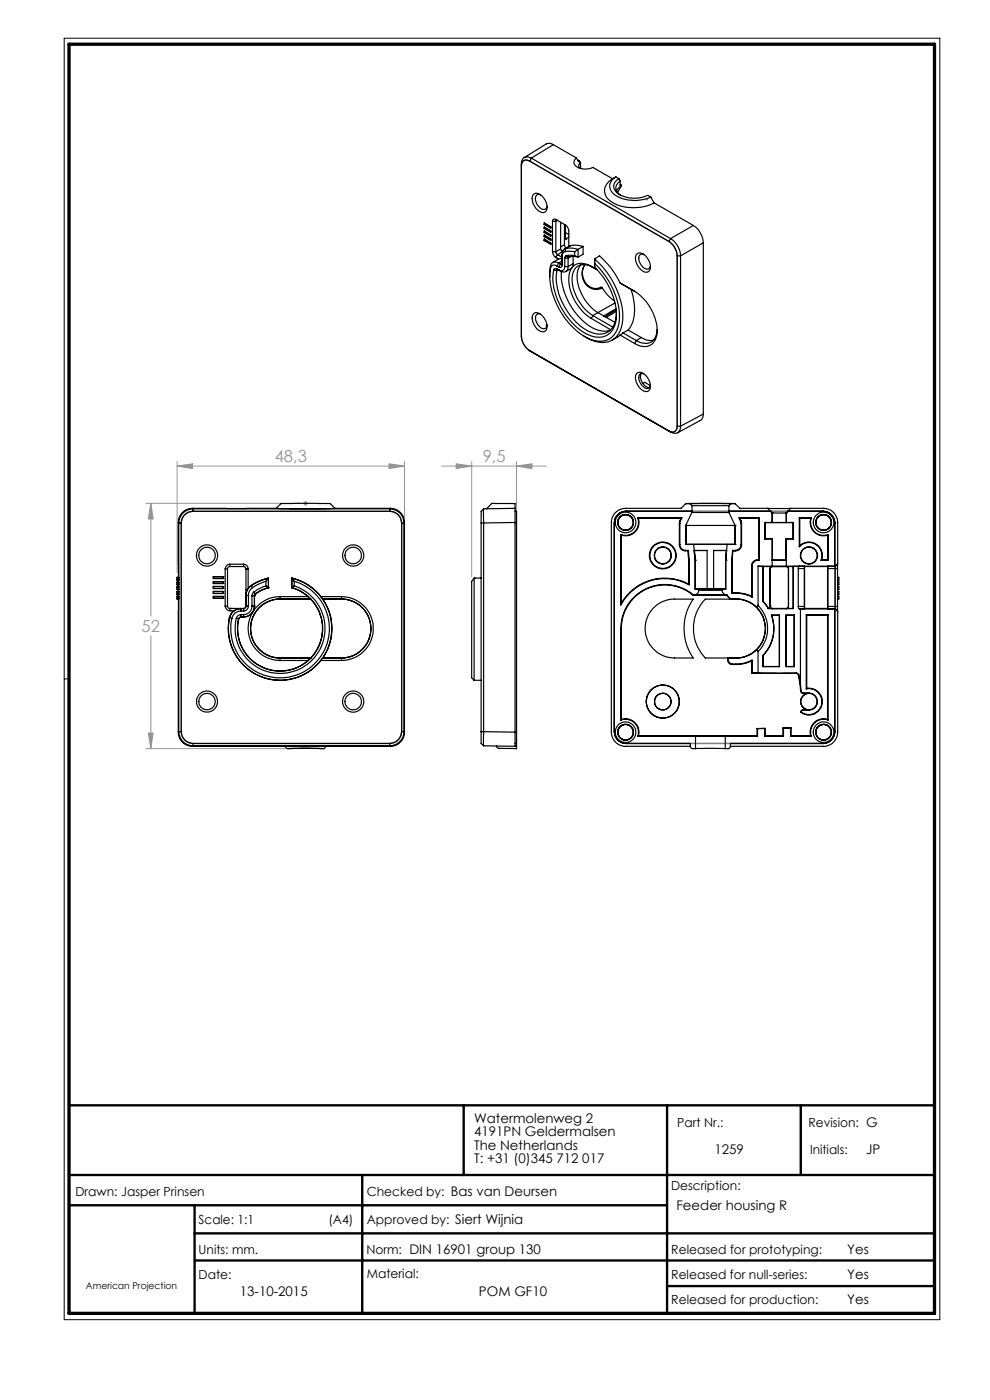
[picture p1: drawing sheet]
<svg xmlns="http://www.w3.org/2000/svg" width="210mm" height="297mm" viewBox="0 0 210 297" stroke-linecap="round" stroke-linejoin="round" font-family="sans-serif">
<path d="M13.6 8.1h185.8v271.9h-185.8zM14.6 144h-1" fill="none" stroke="#000" stroke-width=".21"/>
<path d="M14.6 234.5h183.6M98.4 234.5v14.8M141.5 234.5v44.1M169.9 234.5v14.8M14.6 249.3h183.6M14.6 255.7h126.9M41.3 255.7v22.9M76.8 249.3v29.3M41.3 261.7h156.9M41.4 267.4h156.8M141.5 272.8h56.7" fill="none" stroke="#000" stroke-width=".5"/>
<path d="M14.6 9.4h183.6v269.2h-183.6z" fill="none" stroke="#000" stroke-width=".7"/>
<g fill="none" stroke="#959595" stroke-width=".21">
<path d="M37.6 98.9l3.3-.5v1zM37.6 97.9v23.6M37.6 98.9h48.2M82.5 98.4l3.3 .5-3.3 .5zM85.8 97.9v12M93.7 98.9h22.2M96.8 98.4l3.2 .5-3.2 .5zM100 97.9v24.4M109.6 98.9l3.3-.5v1zM109.6 97.9v12.1M31 106.8h32.8M32 106.8v23.9"/>
<path d="M32 106.8l.5 3.3h-1zM64.3 106.8h1M64.5 106.4l.7 .7M64.8 106.3v1M65.2 106.4l-.7 .7M32 134.9v23.9M31 158.8h29.7M31.5 155.5h1l-.5 3.3z"/>
</g>
<path d="M111 34.1l.6-.2 .8 .3 29.5 17a3.9 3.9 0 0 1 1.8 3.1v36.1l-.2 .6-.3 .5-.6 .2-.7-.3-29.5-17a3.9 3.9 0 0 1-1.8-3.1v-36.1l.1-.6zM137.3 42.3l-.2 .1M39 109.4l.9-.7 1-.2h41.8a2.5 2.5 0 0 1 2.5 2.4v44.3a2.57 2.57 0 0 1-2.5 2.5h-41.8a2.51 2.51 0 0 1-2.4-2.5v-44.3l.1-.8zM68.7 108.3h.1M109.3 108.3h.3M131.2 109l.8-.4 .8-.1h41.8a2.45 2.45 0 0 1 2.5 2.4v44.3a2.57 2.57 0 0 1-2.5 2.5h-41.8a2.5 2.5 0 0 1-2.5-2.5v-44.3l.3-1zM146.8 108.3h.1" fill="none" stroke="#808080" stroke-width=".25"/>
<g fill="#959595">
<path d="M31.5 155.5h1l-.5 3.3zM32 106.8l.5 3.3h-1z"/>
<path d="M37.6 98.9l3.3-.5v1zM82.5 98.4l3.3 .5-3.3 .5zM96.8 98.4l3.2 .5-3.2 .5zM109.6 98.9l3.3-.5v1z"/>
</g>
<g fill="none" stroke="#808080" stroke-width=".25">
<path d="M111 34.1l.9-.1 .5 .2 29.5 17a3.9 3.9 0 0 1 1.8 3.1l-.2 36.7a1.05 1.05 0 0 1-1.6 .4l-29.5-17a3.9 3.9 0 0 1-1.8-3.1v-36.1l.1-.6zM137.3 42.3l-.2 .1M39 109.4l1.2-.8 .7-.1h41.8a2.5 2.5 0 0 1 2.5 2.4v44.3a2.57 2.57 0 0 1-2.5 2.5h-41.8a2.51 2.51 0 0 1-2.4-2.5v-44.3l.1-.8zM68.7 108.3h.1M109.3 108.3h.3M130.3 110.9v44.3M132.8 108.5h41.8M132.8 108.5a2.5 2.5 0 0 0-2.5 2.4M146.8 108.3h.1M174.6 108.5a2.45 2.45 0 0 1 2.5 2.4M174.6 108.5a2.48 2.48 0 0 1 2.5 2.4M177.1 110.9v44.3"/>
<path d="M130.3 155.2a2.5 2.5 0 0 0 2.5 2.5M132.8 157.7h41.8M177.1 155.2a2.57 2.57 0 0 1-2.5 2.5M177.1 155.2a2.53 2.53 0 0 1-2.5 2.5"/>
</g>
<g fill="none" stroke="#000" stroke-width=".25">
<path d="M112.4 34.2a1.09 1.09 0 0 0-1.3-.1 1.09 1.09 0 0 0-.5 1.1M112.4 34.2l29.5 17M112.7 33.5a1.3 1.3 0 0 0-1.5-.1 1.3 1.3 0 0 0-.6 1.4v36.5a3.9 3.9 0 0 0 1.8 3.1M112.7 33.5l29.5 17.1M112.7 33.5l-.3 .7M117.4 30.7l-.6-.3h-.7l-4.9 3M117.4 30.7l4.9 2.8M117.4 30.7l-4.7 2.8M122.3 33.5a1.15 1.15 0 0 0-.5 1.3 1.15 1.15 0 0 0 1 .8l1.3 .3 1.7-.4 4.1 2.4M122.3 33.5l.4 .8 .1-.1M122.5 33.9l.4 .2M122.8 34.2l.3 .4"/>
<path d="M122.9 34.1l-.1 .1M122.9 34.1l.3 .5M123.1 34.6a.63 .63 0 0 0-.2 1.1M123.2 34.6h-.1M123.2 34.6v1.1M129.9 37.9a2.84 2.84 0 0 0-1.5 3.4 5.7 5.7 0 0 0 5.1 2.7 9.5 9.5 0 0 0 5.2-1M130.6 37.5a2.15 2.15 0 0 0-1.3 2 2.15 2.15 0 0 0 1.4 2 8.4 8.4 0 0 0 7.3 .3M130.6 37.5l-.7 .4M130.6 37.5l.7 .4M131.3 37.9a1.83 1.83 0 0 0-1.1 1.8 1.83 1.83 0 0 0 1.2 1.6 7 7 0 0 0 6 .1l.6 .4M131.3 37.9l.3 .5M131.6 38.4a1.63 1.63 0 0 0-1 1.5 1.63 1.63 0 0 0 1 1.5"/>
<path d="M131.6 38.4v1l.2-.1M131.6 39.2l.2 .1M131.8 39.5l-.6 .4-.4 .6M131.8 39.5l-.8 1.3M131.8 39.3v.2M113.1 41.3a1.46 1.46 0 0 1 2.2 .6 2.39 2.39 0 0 1 .3 3.1 1.94 1.94 0 0 1-2.3-1.4 2.28 2.28 0 0 1-.2-2.3zM114.7 41.3a.78 .78 0 0 0-1 .2 .78 .78 0 0 0-.1 .9 2.17 2.17 0 0 0 2 2l.4-.3v-.4M115.4 47.3l1.4 .8v.3l-1.4-.8zM115.4 48.2l1.4 .8v.3l-1.4-.8zM115.4 49l1.4 .8v.3l-1.4-.8zM115.4 49.8l1.4 .9v.3l-1.4-.8zM115.4 50.7l1.4 .8v.4l-1.4-.9z"/>
<path d="M115.6 47.5l1.2 .8M115.6 47.4v.1M115.6 48.2v.2M115.6 49.1v.1M115.6 49.9v.2M115.6 50.8v.1M115.6 47.5l-.2 .1M115.6 48.4l1.2 .7M115.6 48.4l-.2 .1M115.6 49.2l1.2 .8M115.6 49.2l-.2 .1M115.6 50.1l1.2 .7"/>
<path d="M115.6 50.1l-.2 .1M115.6 50.9l1.2 .8M115.6 50.9l-.2 .1M116.8 56.4l-.2 2.3M116.8 56.4v.5M117.2 47l.2-.5 .5 .1 2 1.1 .5 .6 .2 .6v3.4M117.2 53.4l.2 .7 .5 .5M117.2 47v6.4M117.2 47h.7M117.2 53.4h.7M117.4 57.3l.7 .1M117.9 53.4l.4 .6"/>
<path d="M117.9 54.6l.6 .4M117.9 47v6.4M118 46.7h.2l-.3 .3zM118.1 56.4a.81 .81 0 0 0-.8-.1 .81 .81 0 0 0-.5 .6M118.1 57l.4 .3M118.1 57h-.4l-.3 .3M118.1 57.4a13.2 13.2 0 0 0 4.7 11.5 6 6 0 0 0 5.8 1.7 4.3 4.3 0 0 0 2.1-4.1M118.1 56.4l.4 .3M118.1 57l.8 .5M118.3 54l.9 .6M118.3 54l-.4 .6M118.4 57.2l-.3 .2"/>
<path d="M118.5 55l-1.3 .7M118.5 55.8a1.04 1.04 0 0 0-1.7 .6M118.5 57.3l.4 .2M118.5 57.3l-.2-.1-.2 .2M118.5 55.8l.4 .2M118.5 55.8l-.4 .6M118.9 56l.3-.2-.1 .3zM118.9 56l-.4 .7M118.9 52.8l-1 .6M118.9 52.8l.3 .5 .3-.2M118.9 47.2v5.6M119.1 57.6a13.5 13.5 0 0 0 7.2 12.2 4.2 4.2 0 0 0 3.1 .3"/>
<path d="M119.2 54.8l-.7 .2M119.2 55.3l-.7 .5M119.3 53.4l-1 .6M119.7 51.9l.3 .8M119.7 47.6v4.3M119.7 51.9l-.8 .5M119.8 56.5a.79 .79 0 0 1-.4 .9 .79 .79 0 0 1-.9-.1M119.8 54.7v1.8M119.8 54.7h.7M119.8 56.5h.7M119.9 53.4a.9 .9 0 0 0-.7 1M119.9 53.4l1.2-.1 .8 .1"/>
<path d="M119.9 50.5l.1 .2h.2M119.9 47.8v2.7M119.9 49.4l.7 .3M119.9 50.5l.3 .2M120 52.7a1.18 1.18 0 0 0-.8 1.3v2.2a.44 .44 0 0 1-.2 .5 .44 .44 0 0 1-.5 0M120 52.7a4.9 4.9 0 0 1 2.6 .2M120 52.7l-.1 .7M120.1 54.3l-.3 .4M120.1 54.3l.5 .2M120.5 56.5a.99 .99 0 0 1-.5 1.1 .99 .99 0 0 1-1.1-.1M120.5 54.7v1.8M120.6 54.5l1-.1 1 .1"/>
<path d="M120.6 50.2l-.4 .5M120.6 54.5l-.1 .2M121.1 52.1l.9-.1 1.7 .3M121.1 52.1l-.3 .1M121.1 54.4l-.6 .3M121.1 52.1l-1.3 .7M121.6 55.9l-.1 .6-.3 .4-1.2 .7M121.6 54.4v1.5M121.6 55.9l-1.1 .6M121.9 54.2l-1.8 .1M121.9 53.4v.8M121.9 54.2l.7 .3"/>
<path d="M122.6 52.9h.1M122.6 54.5h.1M122.6 52.9l-.7 .5M122.6 52.9v1.6M123.3 56.2a5.4 5.4 0 0 0-.1 5.7 9.8 9.8 0 0 0 3.6 4.4M123.7 52.3v1.6l-1.1 .6M123.7 52.3l-1.1 .6M124.1 56.1a3.2 3.2 0 0 0-.2 3.4 3.2 3.2 0 0 0 2.9 1.7l.7-.3 .3 .2a3.2 3.2 0 0 1-3.8-1.1 3.2 3.2 0 0 1 .1-3.9zM125.4 56.5a2.93 2.93 0 0 0-4.3 .7 8.4 8.4 0 0 0 1.9 8.2l1.2 1.3 1.2 .9M125.4 56.5l1.2 .7-.8-.5M125.4 56.5l.4 .2M125.8 56.7a2.66 2.66 0 0 0-3-.3 2.66 2.66 0 0 0-1.4 2.7 9.8 9.8 0 0 0 4.4 7.9"/>
<path d="M126.1 54.9l1.1-.6a17.4 17.4 0 0 1 4.4 5.7M126.1 54.9a17.4 17.4 0 0 1 6 12.8 4.8 4.8 0 0 1-3.1 4.8 6.5 6.5 0 0 1-5.1-1.2M126.1 54.9h.1M126.1 54.9l.1 1M126.1 54.9l.1 1.8M126.2 55.9a15.7 15.7 0 0 1 5.1 12.6 4.1 4.1 0 0 1-6.1 3.5 15.7 15.7 0 0 1-8.5-12.2l-.1-1.8 .2-1.1M126.2 56.7a14.7 14.7 0 0 1 4.5 11 3.8 3.8 0 0 1-5.7 3.4 14.4 14.4 0 0 1-7.7-11.7l.1-2.1M126.2 55.9v.8M135.1 53.9a1.61 1.61 0 0 1 2.3 1 2.17 2.17 0 0 1 .1 2.7 2.18 2.18 0 0 1-2.4-1.6 2.02 2.02 0 0 1 0-2.1zM136.6 54a.8 .8 0 0 0-.9 .1 .8 .8 0 0 0-.2 .9 2.17 2.17 0 0 0 2 2.1l.4-.3 .1-.4M138 41.8l.7 1.2M138.7 43l8.4 4.8"/>
<path d="M141.9 51.2a4.1 4.1 0 0 1 1.8 3.1M142.2 50.6a4.6 4.6 0 0 1 2.2 3.7M142.2 50.6l-.3 .6M143.7 54.3h.7M143.7 54.3v36.1M144.4 54.3v36.1M147.1 47.8a4.8 4.8 0 0 1 2.1 3.7M147.1 47.8l-4.9 2.8M149.2 51.5l-4.8 2.8M149.2 51.5v36.3M110.6 71.4v.1M112.2 74.3h.1"/>
<path d="M112.4 74.4l29.8 17.2M112.4 74.4l.3 .2-.2-.1M113 66.7a1.21 1.21 0 0 1 2 .3 2.78 2.78 0 0 1 .8 3.1 1.47 1.47 0 0 1-2.1-.6 2.9 2.9 0 0 1-.7-2.8zM114.7 66.7a.78 .78 0 0 0-.9 .1 .78 .78 0 0 0-.2 .9 2.18 2.18 0 0 0 1.9 2h.2l.3-.6M116 68.9l-.1 .1 .2 .1M125.4 67.6l4.1 2.4M125.8 67l-.4 .6M125.8 67l4.2 2.4M126.8 66.3l-1 .7M126.8 66.3l3.7 2.1M127.8 61.1a9.4 9.4 0 0 0 2.6 2.8M130.5 64.3l-3.7 2"/>
<path d="M130.7 65.5l-2.6 1.5M130.7 65.7l-2.4 1.5M130.7 66l-2.1 1.3M131.6 71.1l-1.8 1.1M131.6 60l3 1.8a10.3 10.3 0 0 1 4.7 9.2 2.75 2.75 0 0 1-4.3 2.1l-.4-.2M131.6 60l3.1 1.8M131.6 71.1l3 1.8M132.2 70.6l-.6 .5M132.2 70.6l2.8 1.6M133.2 70l-1 .6M133.2 70l2.8 1.6M133.8 61.4a9.9 9.9 0 0 1 0 7.9l-.6 .7"/>
<path d="M135 72.2l-.4 .7M135.2 79.1a2.18 2.18 0 0 1 2.5 1.6 1.5 1.5 0 0 1-.5 2.4 3 3 0 0 1-2.3-3.7zM136 71.6l1.2 .5 1.4 .1M136 71.6l-1 .6M136.1 79.2a2.21 2.21 0 0 0 1.7 3M136.6 79.3a.8 .8 0 0 0-.9 .2 .8 .8 0 0 0-.2 .9 2.25 2.25 0 0 0 2 2l.4-.3 .1-.4M139.4 69.9a2.61 2.61 0 0 1-1.2 2.6 2.61 2.61 0 0 1-2.8 0l-.4-.3M136.3 81.3l.5-.2 1.1 .7M143.7 90.4a1.09 1.09 0 0 1-.6 1.1 1.09 1.09 0 0 1-1.2-.1l.3 .2M143.7 90.4h.7M144.4 90.4a1.29 1.29 0 0 1-.7 1.4 1.29 1.29 0 0 1-1.5-.2M149.2 87.8l-.2 .9-.4 .5-4.9 2.6"/>
<path d="M149.2 87.8l-4.8 2.6M37.8 110.8l.1 11.7h-.3M37.8 110.8l.1 .1M37.9 110.9v44.3M37.9 110.9h.6M38.5 110.9v44.3M40.8 107.8a3 3 0 0 0-3 3M40.8 107.8h17.8M40.8 107.8l.1 .1M40.9 108.5a2.41 2.41 0 0 0-2.4 2.4M40.9 107.9a3 3 0 0 0-3 3M40.9 107.9v.6"/>
<path d="M40.9 108.5h41.8M40.9 107.9h41.8M48.8 119.7a1.03 1.03 0 0 0-1 1M48.8 119.7v.5M48.8 119.7h2.9M51.7 119.7a.96 .96 0 0 1 .9 1M51.7 119.7v.5M58.6 107.8h12.4M58.6 107.8l1-1h3h7.4l1 1M71 107.8h11.8M82.7 108.5a2.47 2.47 0 0 1 2.5 2.4M82.7 107.9a3 3 0 0 1 3 3"/>
<path d="M82.7 107.9v.6M82.8 107.8a3 3 0 0 1 3 3M82.8 107.8l-.1 .1M85.2 110.9h.5M85.2 110.9v44.3M85.7 110.9v44.3M85.8 110.8l-.1 .1M85.8 110.8v44.5M102.1 110.9h.5M102.1 110.9v44.3M102.6 107.9v3M102.6 107.9l-.5 .6v2.4"/>
<path d="M102.6 110.9v44.3M109.3 107.8v3M109.3 111h.3M109.3 108.4l.3 .1v2.5M109.3 107.8v-.9l-4.9-.1-1.2 1.1M109.3 110.8l-6.7 .1M109.3 107.8l-6.7 .1M109.3 110.8v44.5M109.6 111v44.2M130.3 111h.1M130.3 111v44.2M131.7 113.4v14.9"/>
<path d="M131.7 113.4l.1 .1M131.8 113.5v14.5M132.8 108.4v.1M132.8 108.4a2.53 2.53 0 0 0-2.5 2.6M132.8 108.5a2.41 2.41 0 0 0-2.5 2.5M132.8 108.5h14M132.8 108.4h14M135.3 109.9a2.74 2.74 0 0 1-.7 2.9 2.74 2.74 0 0 1-2.9 .6M135.3 109.9h9.3M135.3 109.9h.1M135.4 109.9a2.85 2.85 0 0 1-.7 2.9 2.85 2.85 0 0 1-2.9 .7M135.4 109.9h9.1"/>
<path d="M144.1 115.6a1.21 1.21 0 0 0 1.2 1.2M144.1 111v4.6M144.1 111h.1M144.2 115.5a1.26 1.26 0 0 0 1.3 1.3M144.2 110.5l-.1 .5M144.2 111v4.5M144.2 110.5h.1M144.2 115.5l-.1 .1M144.3 110.5l-.1 .5M144.5 109.9l-.3 .6M144.6 109.9l-.3 .6M144.6 109.9h-.1"/>
<path d="M145.3 116.8h.6M145.5 115.5h.1M145.5 111.5h.1M145.5 111.5h10.4M145.5 106.9l-1 .9h-11.8a3 3 0 0 0-3 3v44.5a3 3 0 0 0 3 3h13.7M145.5 106.9h10.4M145.5 115.5h1.6M145.5 116.8h.5M145.5 115.5h10.4M145.5 116.8h-.2M145.5 106.9h.9M145.5 111.5v4"/>
<path d="M145.9 116.8l.2 2M146 116.8l.2 2M146 116.8h-.1M146.1 118.8h.1M146.1 118.8v5.1M146.2 118.8v5.3M146.4 106.9h8.6M146.4 106.9l.4 .4M146.8 108.7h7.8M146.8 108.5v.2M146.8 108.7l-1.3 2.8M146.8 108.4v.1"/>
<path d="M146.8 107.3h7.8M146.8 107.3v1.1M147.1 115.5h7.1M147.1 115.5l.3 3.3M147.3 116.8h2.7v8.1M147.3 116.8h2.7M147.3 116.8l.2 2M147.4 118.8h.1M147.4 118.8v6.2M147.5 118.8l-.1 6.2M151.4 116.8h2.7h-2.7v8.1M153.9 118.8h.1"/>
<path d="M153.9 118.8l.1 6.2M154 118.8h.1M154 118.8v6.2M154.2 115.5h1.7M154.2 115.5l-.3 3.3M154.6 108.5h8.8M154.6 108.4h8.8M154.6 108.7l1.3 2.8M154.6 107.3v1.4M155 106.9h.9M155 106.9l-.4 .4M155.2 118.8h.1"/>
<path d="M155.2 118.8v7M155.3 118.8v6.9M155.4 116.8h.5M155.4 116.8l-.2 2M155.4 116.8l.1 .1M155.5 116.9l-.2 1.9M155.5 116.9h.5M155.9 111.5v4M155.9 115.5h.1M155.9 111.5h.1M155.9 106.9l1.1 .9h5.8M155.9 116.8l.1 .1"/>
<path d="M156.8 109.9h4.2M156.8 109.9l.3 .6M156.8 109.9h.1M156.9 109.9h4M156.9 109.9l.3 .6M157.1 110.5l.1 .5M157.2 110.5l.1 .5M157.2 110.5h-.1M157.2 115.5a1.26 1.26 0 0 1-1.3 1.3M157.2 111v4.5M157.2 115.5l.1 .1M157.3 115.6a1.33 1.33 0 0 1-1.3 1.3"/>
<path d="M157.3 111h-.1M157.3 111v4.6M160.7 118.7a1.26 1.26 0 0 0-1.2 1.3M160.7 118.7l.1 .1M160.7 118.7h.2M160.8 118.8a1.33 1.33 0 0 0-1.3 1.3M160.8 118.8h.2M160.9 118.7l.1 .1M160.9 109.9v8.8M161 109.9v8.9M161 109.9h-.1M162.3 110.8h.1"/>
<path d="M162.3 114.3h.1M162.3 110.8h1.5M162.3 110.8v3.5M162.3 110.8v.1M162.3 110.9v3.4M162.3 114.3h1.5M162.8 107.8l.6 .6M162.8 107.8h4.9M163.4 108.4h.1M163.4 108.5l.4 .3M163.4 108.4v.1M163.4 108.4l.4 .4"/>
<path d="M163.8 118.8h.1M163.8 110.8h.1M163.8 110.8h3M163.8 108.8h.1M163.8 118.8h3zM163.8 108.8h3M163.8 108.8v2M163.8 114.3h-1.5M163.8 114.3v5.8M166.8 114.3v5.8M166.8 114.3h.1M166.8 110.8h.1"/>
<path d="M166.8 108.8h.1M166.8 110.8h1.5M166.8 108.8v2M167.1 108.4h.1M167.1 108.5h7.5M167.1 108.4v.1M167.1 108.4h7.5M167.1 108.5l-.3 .3M167.1 108.4l-.3 .4M167.7 107.8l-.6 .6M167.7 107.8h7a3 3 0 0 1 3 3v8.8M168.3 110.8v3.5h-1.5"/>
<path d="M168.3 110.8l-6 .1M169.5 116a2.76 2.76 0 0 1 3.5-.5 2.76 2.76 0 0 1 1.2 3.3M169.5 109.9h2.6M169.5 109.9v6.1M169.5 109.9h.2M169.7 115.8l-.2 .2M169.7 115.8a2.83 2.83 0 0 1 3.4-.4 2.83 2.83 0 0 1 1.2 3.3M169.7 109.9v5.9M169.7 109.9h2.3M172 109.9a2.85 2.85 0 0 0 .7 2.9 2.85 2.85 0 0 0 2.9 .7M172.1 109.9a2.76 2.76 0 0 0 .7 2.9 2.76 2.76 0 0 0 2.9 .6M172.1 109.9h-.1"/>
<path d="M174.2 118.8h1.5M174.3 118.7h1.3M174.3 118.7l-.1 .1M174.6 108.4v.1M174.6 108.4a2.47 2.47 0 0 1 2.5 2.6M174.6 108.5a2.41 2.41 0 0 1 2.5 2.5M175.6 118.7l.1 .1M175.6 113.5v5.2M175.7 113.4v5.4M175.7 113.4l-.1 .1M177.1 111h.1M177.1 111v9.1"/>
<path d="M177.7 119.6v1M177.7 119.6h.1M177.7 119.6l-.5 .5M37.6 125.5h.3M37.6 127.1h.3M37.6 126.1l.3-.1v.5M37.6 122.5v.6M37.6 123.5v.6M37.6 124.5v.6M37.6 125.5v.6M37.6 126.5v.6M37.6 125.5h.1"/>
<path d="M37.6 122.5v.5M37.6 124.5v.5M37.6 126.5h.1M37.6 124.1h.3M37.6 123.5h.1M37.6 126.5h.3M37.6 123.1h.3M37.6 123.5h.3M37.6 125.1h.3M37.6 127l.3 .1M37.6 125l.3 .1M37.6 124l.3 .1"/>
<path d="M37.6 123l.3 .1M37.6 123.5v.5M37.6 126.5v.5M37.6 127v.1M37.6 124v.1M37.6 123v.1M37.6 125v.1M37.9 127.1l-.1 28.2M37.9 126.5h-.3M37.9 123.1v.4M37.9 124.1v.4h-.3M37.9 125.1v.4"/>
<path d="M37.9 125.5h-.3M37.9 123.5h-.3M45.3 125.9h.1M45.3 123.4h.1M45.3 123.8h.1M45.3 122.7h.1M45.3 125.5h.1M45.3 124.4h.1M45.3 124.8h.1M45.3 122.3h.1M45.3 126.5h.1M45.3 126.9h.1"/>
<path d="M45.3 122.3h2M45.3 122.3v.4M45.3 123.4v.4M45.3 124.4v.4M45.3 125.5v.4M45.3 126.5v.4M45.3 122.7h2M45.3 123.4h2M45.3 123.8h2M45.3 124.4h2M45.3 124.8h2M45.3 125.5h2"/>
<path d="M45.3 125.9h2M45.3 126.5h2M45.3 126.9h2M47.3 125.9h.1M47.3 122.7h.1M47.3 125.5h.1M47.3 123.4h.1M47.3 123.8h.1M47.3 124.8h.1M47.3 124.4h.1M47.3 122.3h.1M47.3 126.5h.1"/>
<path d="M47.3 126.9h.1M47.3 122.3v.4M47.3 123.4v.4M47.3 124.4v.4M47.3 125.5v.4M47.3 126.5v.4M47.8 128.6a1.03 1.03 0 0 0 1 1M47.8 128.6h.5M47.8 120.7h.5M47.8 120.7v7.9M48.3 128.6l.1 .3 .4 .2M48.3 120.7v7.9"/>
<path d="M48.6 131.1h.1M48.6 131.1a11 11 0 0 0 6.2 12.2 11 11 0 0 0 13.3-3.2M48.7 131.1l.5 .1M48.8 120.2l-.4 .1-.1 .4M48.8 129.1h2.9M48.8 129.1v.5M48.8 129.6h.8M48.8 120.2h2.9M49.6 129.6l-.6 .7-.4 .8M50.1 131.2l.5 .1M50.6 131.3h.1M50.6 131.3a9 9 0 0 0 4.2 9.8 9 9 0 0 0 10.6-1"/>
<path d="M51.1 129.6a1.97 1.97 0 0 0-1.9 1.6M51.1 130.4h.6M51.1 130.4a.99 .99 0 0 0-1 .8M51.1 130.9l-.5 .4M51.1 129.1a2.47 2.47 0 0 0-2.4 2M51.1 130.9l-.3 .1-.2 .3M51.1 130.9h.1M51.1 129.1l-.6 .1-.9 .4M51.1 130.9h.6M51.1 129.6h.6M51.1 129.1v.5M51.1 130.4v.5"/>
<path d="M51.7 120.2l.3 .1 .2 .4M51.7 129.1v.5M51.7 130.4v.5M52.2 128.6l-.3 .5h-.8M52.2 128.6h.1M52.2 128.6l-.2 .3-.3 .2M52.2 128.6h.5M52.2 120.7v7.9M52.2 126.3h.5M52.2 120.7h.4M52.6 124.8l-.4 .9v.6M52.6 120.7v4.1"/>
<path d="M52.7 128.6a1.02 1.02 0 0 1-1 1M52.7 126.3v2.3M53.3 124.2a2.4 2.4 0 0 0-1.1 2.1M53.3 124.2l-.7 .6M53.3 124.2h.1M53.3 124.2a10.7 10.7 0 0 1 3.6-1.6v2.1M53.3 124.2l.3 .5M53.4 128.6a1.75 1.75 0 0 1-1.7 1.8M53.4 126.4v2.2M53.4 128.6h.6M53.4 126.4h.6M53.6 124.7a1.89 1.89 0 0 0-.9 1.6"/>
<path d="M53.9 125.6l-.5 .8M53.9 125.6l.3 .4M54 128.6a2.53 2.53 0 0 1-2.8 2.3h-.1M54 126.4h.1M54 128.6h.1M54 128.6a2.31 2.31 0 0 1-2.3 2.3M54 126.4v2.2M54.2 126l-.2 .4M54.2 126h.1M56.4 123.3l-1.5 .6-1.3 .8M56.4 124.3l-1.6 .7-.9 .6M56.4 123.3v1"/>
<path d="M56.4 124.3l.5 .4M56.9 122.7a11.9 11.9 0 0 0-3.6 1.5M56.9 124.7l-1.4 .5-1.3 .8M56.9 122.7l-.5 .6M56.9 122.7h.1M56.9 124.7h.1M59.4 126.6a6.8 6.8 0 0 0-6.8 6.7 6.8 6.8 0 0 0 6.8 6.8M59.4 127.1a6.2 6.2 0 0 0-6.2 6.2 6.2 6.2 0 0 0 6.2 6.3M59.4 139.6h.1M59.4 139.6h6.5M59.4 126.6h6M59.4 126.6v.5"/>
<path d="M59.4 139.6v.5M59.4 127.1h6.5M61.9 122.6a11 11 0 0 1 6.2 4M61.9 124.7a8.2 8.2 0 0 1 3.5 1.9M61.9 122.6v2.1M61.9 122.6v.1M61.9 124.7a9 9 0 0 1 6.2 11 9 9 0 0 1-10.9 6.4 9 9 0 0 1-6.6-10.8M61.9 124.7h.1M61.9 122.7a11 11 0 0 1 8.2 13 11 11 0 0 1-13 8.4 11 11 0 0 1-8.4-13M61.9 122.7h.1M61.9 122.7l.5 .6M62.4 124.3a9.5 9.5 0 0 1 6.2 11.8 9.5 9.5 0 0 1-11.6 6.5 9.5 9.5 0 0 1-6.9-11.4"/>
<path d="M62.4 123.3a10.5 10.5 0 0 1 7.1 12.8 10.5 10.5 0 0 1-12.5 7.4 10.5 10.5 0 0 1-7.8-12.3M62.4 123.3v1M62.4 124.3l-.5 .4M65.4 126.6l.5 .5M65.9 139.6l-.5 .5M65.9 139.6h.1M65.9 127.1a9 9 0 0 1 0 12.5M65.9 127.1h-6.5a6.3 6.3 0 0 0-6.2 6.2 6.3 6.3 0 0 0 6.2 6.3M65.9 127.1h.1M68.1 126.6l.3 .5M68.1 126.6h4.3M68.4 139.6l-.3 .5"/>
<path d="M68.4 127.1h4a6.3 6.3 0 0 1 6.3 6.2 6.3 6.3 0 0 1-6.3 6.3M68.4 127.1h.1M68.4 139.6h4M68.5 127.1a11 11 0 0 1 0 12.5M68.5 127.1h3.9M72.4 126.6a6.8 6.8 0 0 1 6.8 6.7 6.8 6.8 0 0 1-6.8 6.8M72.4 139.6h.1M72.4 127.1a6.2 6.2 0 0 1 6.3 6.2 6.2 6.2 0 0 1-6.3 6.3M72.4 126.6v.5M72.4 139.6v.5M100.6 122.7v21.6M100.6 122.7a1.89 1.89 0 0 0-.6 1.8v19.3l.6 .5"/>
<path d="M100.6 122.7h.1M102.1 122.6l-1.5 .1M131.7 133.3v19.5M131.7 133.3h.1M131.8 133.3v19.3M131.8 128l-.1 .3M138.6 129a6.1 6.1 0 0 1 4.5-1.9h3.9a11 11 0 0 0 0 12.5h-3.9a6.3 6.3 0 0 1-5.8-3.8 6.3 6.3 0 0 1 1.3-6.8zM146.1 123.9l.1 .2M146.1 123.9a10.6 10.6 0 0 0-14.3 4.1M146.2 124.1a10.6 10.6 0 0 0-14.5 4.2M147 126.3a9.2 9.2 0 0 0-9.9-1.3 9.2 9.2 0 0 0-5.3 8.3M147 126.3h7.1"/>
<path d="M147.1 126.2a9.4 9.4 0 0 0-10-1.3 9.4 9.4 0 0 0-5.4 8.4M147.1 126.2h.1M147.1 126.2l-.1 .1M147.2 126.2h6.9M148.2 125.2a.96 .96 0 0 1-1 1M148.2 125.2v-.2l.9-.1 4 .1v.2M148.2 125.2h4.9M150 124.9h1.4M150 124.9l-2.6 .1M151.4 124.9l2.6 .1M153.1 125.2a1.02 1.02 0 0 0 1 1M154.1 126.3l.8 .7"/>
<path d="M154.1 126.2h.1M154.1 126.2l.8 .8M154.1 126.2v.1M154.3 140a.97 .97 0 0 0 1.1 1M154.4 139.9a1.02 1.02 0 0 0 1 1M154.4 139.6h1.7M154.4 139.6v.3M154.4 139.6h-.1v.4M154.4 139.9l-.1 .1M154.9 127h1.2M155.2 125.8h.9M155.3 125.7l-.1 .1"/>
<path d="M155.3 125.7h.8M156.1 127.1a6.2 6.2 0 0 1 6.3 6.2 6.2 6.2 0 0 1-6.3 6.3M156.1 127a6.4 6.4 0 0 1 4.2 1.7M156.1 125.8a7.2 7.2 0 0 1 3.4 .9M156.1 125.7a7.8 7.8 0 0 1 3.4 .8M156.1 127.1h-6.5a9 9 0 0 0 0 12.5h6.5M156.1 125.7v.1M156.1 127v.1M156.1 139.6h.1M159.5 120v6.5M159.5 120v.1M159.5 126.5v.2"/>
<path d="M159.5 120.1v6.6M160.3 128.7a6.4 6.4 0 0 1 0 9.3M160.3 138h.4l.1 .3M160.3 138a6.6 6.6 0 0 1-4.2 1.6M160.3 128.7h.1M160.8 128.4v.1M160.8 128.4l-.2 .3h-.3M160.8 128.4a7 7 0 0 1 0 9.9M160.8 120.1l1.1 .1M160.8 120.1v8.3M160.8 138.3v4.4M160.8 120.1h3"/>
<path d="M161.9 127.6l1.1 1.5M161.9 120.2v7.4M161.9 139v2.4M161.9 120.2h.1M161.9 139v.1M161.9 127.6h.1M161.9 120.2h1.7M161.9 139.1v2.3M163 129.1h.6M163 129.1h.1M163.3 120.6l.2-.3 .3-.1h3l.3 .1 .2 .4M163.3 128.6h.1"/>
<path d="M163.3 128.6l.1 .3 .4 .2M163.3 128.6l.3 .5M163.3 120.6v8M163.6 129.1h.2M163.6 120.2h3.4M163.6 120.2h.1M163.6 129.1h.1M163.6 120.2l-.3 .4M163.7 130.5h1.6M163.7 130.5a8.3 8.3 0 0 1-1.8 8.5M163.7 130.5h.1M163.7 130.5a8.3 8.3 0 0 1-1.8 8.6"/>
<path d="M163.8 129.1h3M163.8 120.1h3M163.8 129.1h.1M165.3 130.5v10.9M165.3 130.5h.1M166.7 130.5h1.8M166.7 130.5v10.9M166.7 130.5h.1M166.8 129.1h.1M166.8 130.5v10.9M166.8 130.5h1.7M166.8 120.1h10.4"/>
<path d="M167 129.1h1.3M167 120.2h.1M167 120.2l.3 .3v8.1M167 120.2h1.2M167 129.1h-.2M167 129.1h.1M167.3 128.6l-.2 .3-.3 .2M167.3 128.6h.1M167.3 128.6l-.3 .5M168.3 120.2l1.2-.1-.2 .5M168.3 120.2v8.9M168.3 120.2h-.1"/>
<path d="M168.5 130.5v10.9M168.5 130.5h.1M169.3 128.7l.2 .4M169.3 120.6v8.1M169.3 120.6h1.3M169.3 128.7h1.3M169.5 129.1l.3 .1M169.5 129.1h1.1M169.8 129.2v16.1M169.8 129.2h7.4M170.6 128.7v.4M170.6 120.6v8.1"/>
<path d="M170.7 120.2l-.1 .4M170.7 129.1h4.8M170.7 120.2h4.8M170.7 129.1h-.1M170.7 120.2v8.9M171 130.4h4.6M171 130.4v15.8M171 130.4l.1 .1M171.1 130.5h4.4M171.1 130.5v15.5M175.5 120.2l.1 .4M175.5 129.1h.1"/>
<path d="M175.5 120.2v8.9M175.5 130.5v22.1M175.6 128.7v.4M175.6 129.1h1.6M175.6 120.6v8.1M175.6 120.6h2.1M175.6 128.7h2.1M175.6 130.4v22.3M175.6 130.4l-.1 .1M177.1 120.1h.1M177.1 129.2h.1M177.1 129.2v26"/>
<path d="M177.2 129.1l.5 .6v25.6a3 3 0 0 1-3 3h-19.8M177.2 120.1v9M177.7 128.7v.9M177.7 125.5h.2v.6h-.2M177.7 126.5h.2v.6h-.2M177.7 124.5h.2v.6h-.2M177.7 123.5h.2v.6h-.2M177.7 122.5h.2v.6h-.2M177.7 120.6v8.1M37.8 155.3a3 3 0 0 0 3 3M37.9 155.2a3 3 0 0 0 3 3M37.9 155.2h.6"/>
<path d="M37.9 155.2l-.1 .1M38.5 155.2a2.47 2.47 0 0 0 2.4 2.5M40.8 158.3h19.8M40.9 157.7v.5M40.9 157.7h41.8M40.9 158.2h41.8M40.9 158.2l-.1 .1M59.4 140.1h6M60.6 158.3h22.2M60.6 158.3l.1 .4 .4 .1M61.1 158.8h7.4M61.1 158.8h7.5"/>
<path d="M68.1 140.1h4.3M69.1 158.3l-.1 .3-.4 .2M82.7 157.7v.5M82.7 158.2l.1 .1M85.2 155.2a2.53 2.53 0 0 1-2.5 2.5M85.2 155.2h.5M85.7 155.2a3 3 0 0 1-3 3M85.7 155.2l.1 .1M85.8 155.3a3 3 0 0 1-3 3M100.6 144.3h1.5M102.1 155.2v2.5l.5 .5M102.1 155.2h.5"/>
<path d="M102.6 155.2v3M102.6 155.2l6.7 .1M102.6 158.2l6.7 .1M105.3 158.3l.3 .4 1.2 .1h2.8v-.5M109.3 155.3v3M109.3 157.7h.3M109.3 155.2h.3M109.3 158.3h.3M109.6 155.2v2.5M109.6 157.7v.6M130.3 155.2a2.47 2.47 0 0 0 2.5 2.5M130.3 155.2h.1"/>
<path d="M130.3 155.2a2.53 2.53 0 0 0 2.5 2.5M131.7 152.8a2.76 2.76 0 0 1 2.9 .5 2.76 2.76 0 0 1 .7 2.9M131.8 152.6a2.84 2.84 0 0 1 3.6 3.5M131.8 152.6l-.1 .2M132.8 157.7h.1M132.8 157.7h13.6v.6M135.3 156.2h12.2M135.4 156.1h25.2M135.4 156.1l-.1 .1M146.4 158.3l.1 .3 .3 .2h.7M147.5 156.2h6.3M147.5 158.8h6.3"/>
<path d="M147.5 156.2v2.6M153.8 156.2h6.9M153.8 156.2v2.6M154.9 158.3l-.3 .5h-.8M155.4 141h.7M155.4 140.9h.7M155.4 140.9v.1M156.1 140.9v.1M159.5 140.2a7.1 7.1 0 0 1-3.4 .8M159.5 142.8h9.4M159.5 140.2v2.6M159.5 140a7.2 7.2 0 0 1-3.4 .9"/>
<path d="M159.5 140v2.7M159.5 142.7h1.3M159.5 142.7v.1M159.5 140v.2M160.6 156.1l.1 .1M160.6 154.5l.1 .1M160.6 154.5v1.6M160.7 154.6v1.6M160.8 142.7l8.1 .1M161.9 141.4h3.4M161.9 141.4h.1M162.2 156.2h4"/>
<path d="M162.2 154.5l-1.5 .1M162.2 154.5v1.7M162.3 154.5v1.6M162.3 154.5h-.1M162.3 156.1l-.1 .1M162.3 156.1h3.8M162.3 154.5h-1.7M165.3 141.4h.1M166.1 154.4l.1 .1M166.1 156.1l.1 .1M166.1 154.4v1.7M166.2 154.5v1.7"/>
<path d="M166.2 154.5h1.5M166.7 141.4h1.8M166.8 141.4h1.7M166.8 141.4h-.1M167.7 156.2h4.4M167.7 154.5v1.7M167.8 156.1h4.1M167.8 156.1l-.1 .1M167.8 154.4h-1.7M167.8 154.4l-.1 .1M167.8 154.4v1.7M168.9 142.8l.3 .1 .2 .3"/>
<path d="M168.9 142.8l.4 .1 .1 .3M168.9 142.8h.1M169.4 143.2l.4 3.4M169.4 143.2l.4 2.1M169.4 143.2h.1M169.8 145.3l.1 1.3M169.8 146.6l.2 .3 .3 .2M169.8 151.1h.1M169.9 146.6l.2 .3 .3 .1-.1 .1M169.9 146.6h-.1M169.9 151l-.1 .1M170.3 150.6h.1l-.5 .4"/>
<path d="M170.3 150.6l-.3 .1-.2 .4M170.3 150.6h1.3M170.3 147.1h1.3M171 146.2a2.74 2.74 0 0 1 3.3 3.2 2.74 2.74 0 0 1-4.4 1.6M171.1 146a2.85 2.85 0 0 1 3.2 3.5 2.85 2.85 0 0 1-4.5 1.6M171.1 146l-.1 .2M171.6 147a1.8 1.8 0 0 1 1.8 1.8 1.8 1.8 0 0 1-1.8 1.8M171.6 147.1a1.76 1.76 0 0 0-1.8 1.7 1.76 1.76 0 0 0 1.8 1.8M171.6 147v.1M171.6 150.6h.1M171.9 156.1l.2 .1M174.6 157.7h.1"/>
<path d="M174.6 157.7h-19.7v.6M175.5 152.6a2.86 2.86 0 0 0-3.6 3.5M175.5 152.6l.1 .1M175.6 152.7a2.75 2.75 0 0 0-2.8 .6 2.75 2.75 0 0 0-.7 2.9M177.1 155.2h.1M177.1 155.2a2.53 2.53 0 0 1-2.5 2.5M177.1 155.2a2.47 2.47 0 0 1-2.5 2.5"/>
<circle cx="43.9" cy="117.8" r="1.75"/>
<circle cx="43.9" cy="117.8" r="2.26"/>
<circle cx="74.9" cy="117.8" r="1.75"/>
<circle cx="74.9" cy="117.8" r="2.25"/>
<circle cx="132.7" cy="110.8" r="1.67"/>
<circle cx="132.7" cy="110.8" r="1.64"/>
<circle cx="132.7" cy="110.8" r="2.18"/>
<circle cx="140.6" cy="117.9" r="2.74"/>
<circle cx="140.6" cy="117.8" r="1.75"/>
<circle cx="140.6" cy="117.8" r="1.82"/>
<circle cx="140.6" cy="117.8" r="2.85"/>
<circle cx="171.6" cy="117.8" r="1.76"/>
<circle cx="171.6" cy="117.8" r="1.82"/>
<circle cx="174.7" cy="110.8" r="1.63"/>
<circle cx="174.7" cy="110.8" r="2.19"/>
<circle cx="174.7" cy="110.8" r="1.67"/>
<circle cx="43.9" cy="148.8" r="2.23"/>
<circle cx="43.9" cy="148.8" r="1.74"/>
<circle cx="74.9" cy="148.8" r="2.24"/>
<circle cx="74.9" cy="148.8" r="1.75"/>
<circle cx="132.7" cy="155.3" r="1.67"/>
<circle cx="132.7" cy="155.3" r="1.64"/>
<circle cx="132.7" cy="155.3" r="2.17"/>
<circle cx="140.6" cy="148.8" r="3.5"/>
<circle cx="140.6" cy="148.8" r="1.75"/>
<circle cx="140.6" cy="148.9" r="3.5"/>
<circle cx="171.6" cy="148.8" r="1.74"/>
<circle cx="174.7" cy="155.3" r="2.18"/>
<circle cx="174.7" cy="155.3" r="1.63"/>
<circle cx="174.7" cy="155.3" r="1.67"/>
</g>
<g font-size="3.5" fill="#959595">
<text x="58.3" y="98.1">48,3</text>
<text x="102.4" y="98.1">9,5</text>
<text x="30" y="134.1">52</text>
</g>
<g font-size="2.8">
<text x="100.5" y="238.2">Watermolenweg 2</text>
<text x="100.5" y="241.1">4191PN Geldermalsen</text>
<text x="100.5" y="243.9">The Netherlands</text>
<text x="151.5" y="244.7">1259</text>
<text x="183.8" y="244.8">JP</text>
<text x="100.5" y="246.7">T: +31 (0)345 712 017</text>
<text x="143.5" y="256.7">Feeder housing R</text>
<text x="179.7" y="266">Yes</text>
<text x="50.9" y="275">13-10-2015</text>
<text x="101.6" y="275">POM GF10</text>
<text x="179.7" y="271.4">Yes</text>
<text x="179.7" y="276.6">Yes</text>
</g>
<g font-size="2.7">
<text x="143.7" y="239.1">Part Nr.:</text>
<text x="171.5" y="239.1">Revision: G</text>
<text x="171.8" y="244.8">Initials:</text>
<text x="16" y="253.7">Drawn: Jasper Prinsen</text>
<text x="77.8" y="253.7">Checked by: Bas van Deursen</text>
<text x="142.4" y="252.5">Description:</text>
<text x="42.1" y="259.7">Scale: 1:1</text>
<text x="69.7" y="259.7">(A4)</text>
<text x="77.8" y="259.7">Approved by: Siert Wijnia</text>
<text x="42.1" y="266">Units: mm.</text>
<text x="77.7" y="266">Norm: DIN 16901 group 130</text>
<text x="142.4" y="266">Released for prototyping:</text>
<text x="42.1" y="271.3">Date:</text>
<text x="77.8" y="271">Material:</text>
<text x="142.4" y="271.3">Released for null-series:</text>
<text x="142.4" y="276.6">Released for production:</text>
</g>
<text font-size="2" x="18.2" y="273.4">American Projection</text>
</svg>
